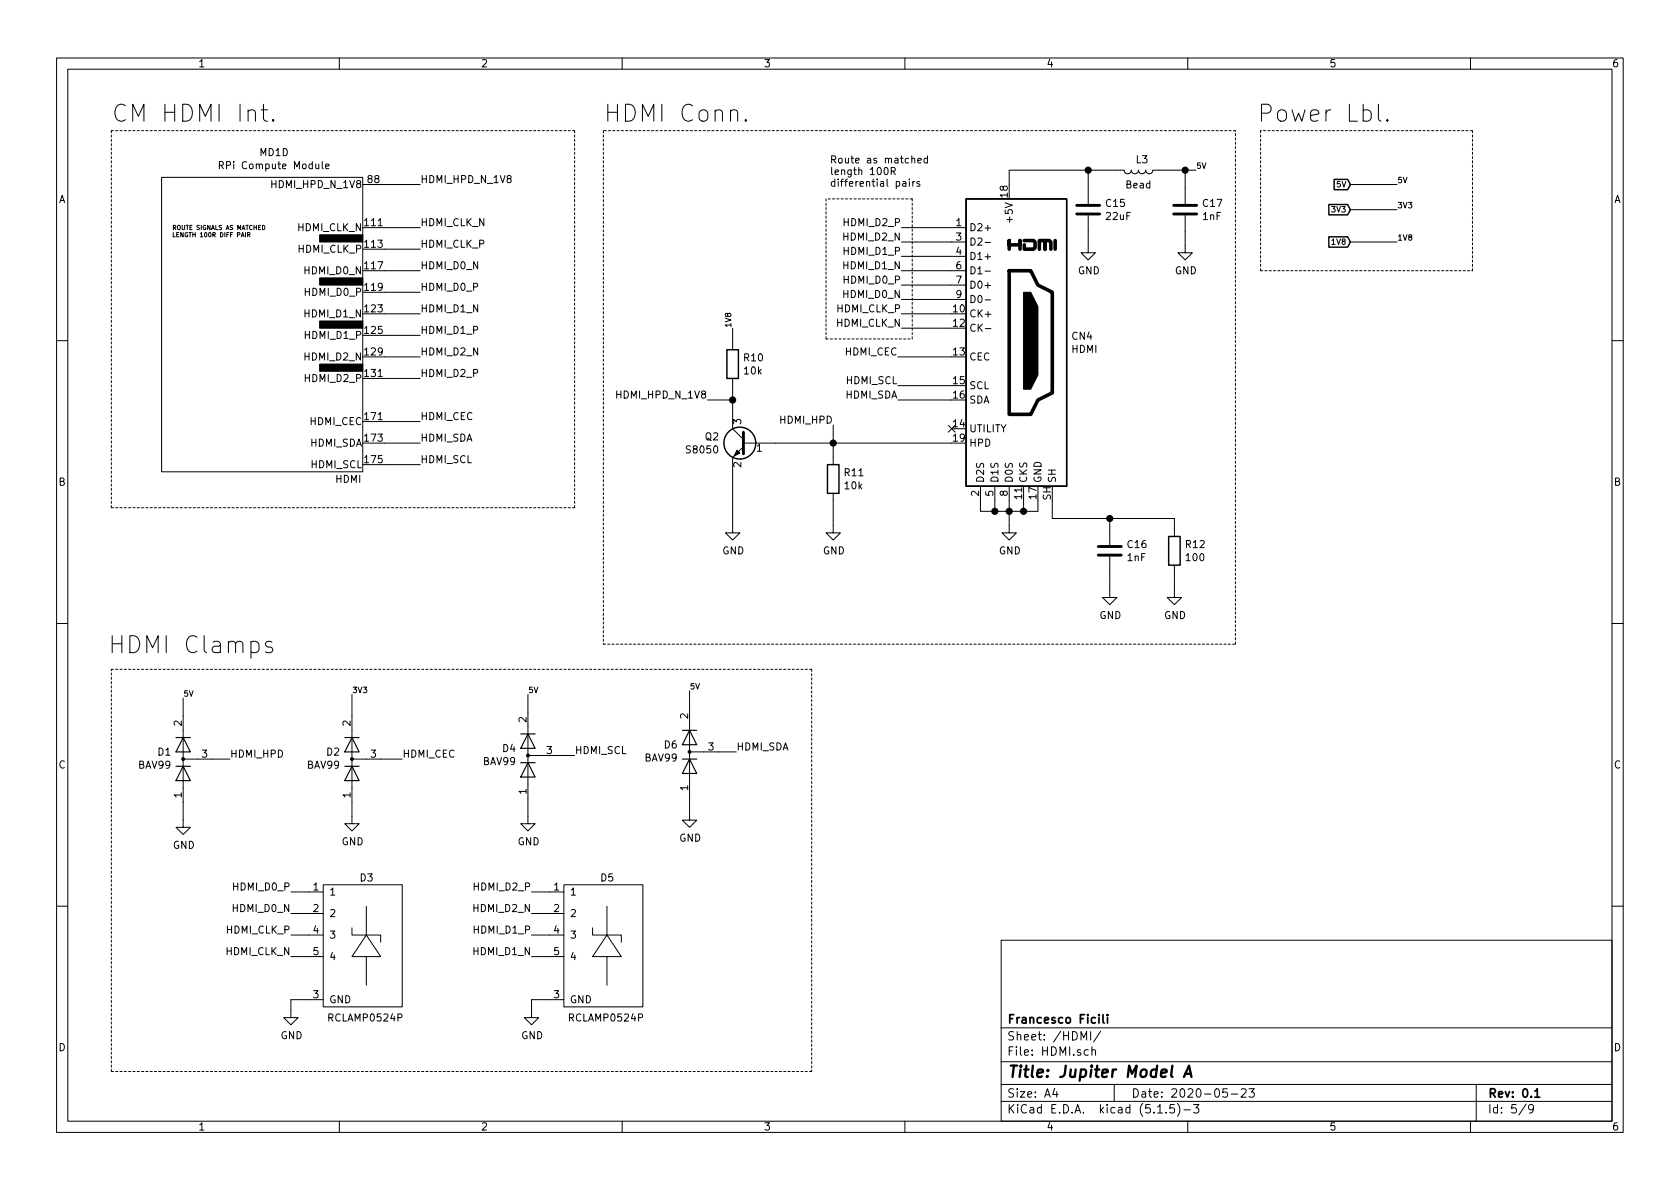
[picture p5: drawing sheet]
<svg xmlns="http://www.w3.org/2000/svg" width="297mm" height="210mm" viewBox="0 0 297 210" stroke-linecap="round" stroke-linejoin="round" font-family="sans-serif">
<g fill="none" stroke="#000" stroke-width=".18">
<path d="M10 10.3h277v189.9h-277zM12 12.2h273v186.1h-273zM46.2 19.4h1.1M46.6 18.4v2.6l.1 .3 .6 .1M60 10.3v1.9M110 10.3v1.9M160 10.3v1.9M210 10.3v1.9M243.7 18.4v2.6l.2 .3 .2 .1M260 10.3v1.9M28.6 31.4h35.5v52h-35.5zM38.8 29.2l.6-.1v-.4l-.1-.1h-.5v1.2"/>
<path d="M39.1 29.2l.4 .6M48.3 21.2l.1 .1-.1 .1-.1-.1 .1-.1v.2M57 28.6v1.1l.1 .1M57.6 29.4l.6-.1-.1-.2-.3-.1-.2 .2v.6h.5M64.1 32.6h10.2M131.9 21.2l.1 .1-.1 .1-.2-.1 .2-.1v.2M156.4 29.7l.2-.1a.69 .69 0 0 1 .4 .6 .69 .69 0 0 1-.4 .7l-.2-.1-.1-.4zM157.6 30.3l.6-.1v-.5l-.1-.1h-.5v1.3M157.9 30.3l.4 .6M159.6 32.2h.5l.1 .7M160.2 32.4l-.5 .1-.1 .1 .1 .3h.5M160.8 31.7v.1"/>
<path d="M160.8 32.1v.8M161.2 28.1l.2-.1h.3v.8M161.4 32.1v.8M161.7 32.1l-.2 .1-.1 .1M162.3 28.4l.6-.1-.1-.3h-.3l-.2 .2 .1 .6h.4M162.6 32.2l-.3-.1-.2 .2 .1 .2 .4 .1v.3h-.5M164 28h-.4l-.2 .2 .1 .6h.5M164 27.6v1.2M192.4 38.1v6.6h1.3l-1.3 1.3-1.3-1.3h1.3M192.4 30.1v6M209.5 38.1v6.6h1.3l-1.3 1.3-1.2-1.3h1.2M209.5 30.1v6"/>
<path d="M211.5 30.1h-7.7a.63 .63 0 0 1-.6 .6 .63 .63 0 0 1-.6-.6 .63 .63 0 0 1-.7 .6 .63 .63 0 0 1-.6-.6 .63 .63 0 0 1-.6 .6 .63 .63 0 0 1-.7-.6 .63 .63 0 0 1-.6 .6 .63 .63 0 0 1-.6-.6h-20.4v2.5M238.8 32.6h8.2M238.8 37.1h8.2M245.3 21.2l.1 .1-.1 .1-.1-.1 .1-.1v.2M30.6 41.1v.8h.4M43.8 41.5h.3l.1-.3-.4-.1v.8M43.9 41.5l.3 .4M64.1 40.3h10.2M64.1 47.9h10.2M64.1 44.1h10.2M64.1 55.5h10.2M64.1 59.3h10.2"/>
<path d="M64.1 51.7h10.2M129.5 58v3.8M159.4 40.3h11.4M159.4 42.8h11.4M159.4 45.3h11.4M159.4 47.9h11.4M159.4 50.4h11.4M159.4 53h11.4M159.4 55.5h8.9M159.4 58h8.9M174.2 42.9h.9M174.2 47.9h.9"/>
<path d="M174.2 53h.9M174.2 58.1h1M238.8 42.8h8.2M10 60.2h2M64.1 78.4h10.2M64.1 66.9h10.2M64.1 74.5h10.2M64.1 63.1h10.2M125.1 70.7h4.4M129.5 66.9v8.9l1.9 1.9M131.4 79l-1.9 1.9v13.3h1.3l-1.3 1.3-1.2-1.3h1.2M131.4 78.4h36.9"/>
<path d="M147.3 75.2v7M158.7 63.1h9.6M158.7 70.7h9.6M158.7 68.2h9.6M167.7 75.2l1.2 1.2M168.9 75.2l-1.2 1.2M285 60.2h2M64.1 82.2h10.2M147.3 87.2v7h1.3l-1.3 1.3-1.3-1.3h1.3M173.4 86v4.4h10.1v-1.9M175.9 86v4.4M178.4 86v8.2h1.3l-1.3 1.3-1.2-1.3h1.2"/>
<path d="M181 88.5v1.9M186.1 88.5v3.2h21.5v3.2M196.2 98.4v7.3h1.3l-1.3 1.2-1.3-1.2h1.3M196.2 91.7v4.7M207.6 99.9v5.8h1.3l-1.3 1.2-1.2-1.2h1.2M10 110.3h2M48.1 113.6l-.3-.2h-.4l-.3 .2-.2 .2 .2 .5 1 .2 .1 .3-.1 .5-.3 .1h-.6l-.3-.1M285 110.3h2M32.4 123.4v22.9h1.3l-1.3 1.3-1.3-1.3h1.3M32.4 134.2h8.2M62.2 122.8v22.9h1.3l-1.3 1.2-1.2-1.2h1.2M62.2 134.2h8.9"/>
<path d="M93.3 122.8v22.9h1.3l-1.3 1.2-1.2-1.2h1.2M93.3 133.6h8.3M121.9 122.2v22.8h1.3l-1.3 1.3-1.3-1.3h1.3M121.9 133h8.3M51.4 157.7h5.7M57.1 156.5h14v21.5h-14zM94 157.7h5.7M99.7 156.5h14v21.5h-14zM10 160.2h2M51.4 161.5h5.7M51.4 165.3h5.7M51.4 169.2h5.7"/>
<path d="M57.1 176.8h-5.7v3.2h1.3l-1.3 1.2-1.2-1.2h1.2M62.2 164.1v1.2h2.6M64.8 165.3h2.5v1.3M64.8 169.2h2.5l-2.5-3.9-2.6 3.9h2.6v5M64.8 160.3v5M94 161.5h5.7M94 165.3h5.7M94 169.2h5.7M99.7 176.8h-5.7v3.2h1.2l-1.2 1.2-1.3-1.2h1.3M104.8 164.1v1.2h2.5M107.3 165.3h2.6v1.3M107.3 169.2h2.6l-2.6-3.9-2.5 3.9h2.5v5"/>
<path d="M107.3 160.3v5M177 166.3h108v32h-108zM285 160.2h2M60 198.3v1.9M110 198.3v1.9M160 198.3v1.9M177 194.8h108M177 191.8h108M177 187.8h108M177 181.8h108M186.5 192.5l-.4 1h1M186.8 193v1"/>
<path d="M191.1 183.9v-1.5l.5 1.1 .5-1.1v1.5M192.4 185.7l-.4-.1-.3 .3 .1 .6 .2 .1 .4-.1M192.8 182.4v1.5M193.1 185.7a.37 .37 0 0 1 .6 .1v.8M193.1 185.1v1.5M194.6 182.3l-1.3 2M197 191.8v3M204.7 196.8h.8M206.2 196.7v.1M207.6 195.3h-.7l-.1 .7 .2-.1 .5 .1 .2 .2-.1 .5-.2 .1-.6-.1M208.2 195.1a1.71 1.71 0 0 1 0 2.3M209.3 196.3h1.2"/>
<path d="M210 198.3v1.9M211 195.3h1l-.5 .6 .4 .1v.7l-.2 .1-.7-.1M217 192.5h-.7l-.1 .7 .2-.1 .5 .1 .1 .2v.5l-.2 .1-.6-.1M217.7 193.5h1.1M219.5 192.7l.2-.2h.3l.3 .2v.3v.2l-.9 .8h.9M220.8 192.5h1l-.5 .6 .4 .1v.7l-.2 .1-.7-.1M260 198.3v1.9M261 191.8v6.5M269.8 195.2l-1.2 2M271.1 196l-.3 .3-.4-.1-.1-.2v-.4l.1-.2 .4-.1 .2 .2a1.19 1.19 0 0 1-.2 1.2l-.4 .1"/>
</g>
<path d="M194.3 179.4v.2M195 179.4v1.3l.2 .2M195.8 179.4v.2M195.8 179.9v1M271.4 193l.4-.5v1.5M271.4 194h.8" fill="none" stroke="#000" stroke-width=".3"/>
<path d="M209.3 190.4l.9-2 .5 2M209.6 189.9h.9" fill="none" stroke="#000" stroke-width=".41"/>
<g fill="#000" stroke="#000" stroke-width=".18">
<path d="M56.5 56.8h7.6v1.2h-7.6zM56.5 49.1h7.6v1.3h-7.6zM56.5 41.5h7.6v1.3h-7.6zM181 51.7h1.2l1.3 2.5v12.1l-1.3 2.5h-1.2zM56.5 64.4h7.6v1.3h-7.6zM130.3 79.6l.5 .5-1 .5z"/>
<circle cx="32.4" cy="134.2" r=".25"/>
<circle cx="62.2" cy="134.2" r=".25"/>
<circle cx="93.3" cy="133.6" r=".25"/>
<circle cx="121.9" cy="133" r=".25"/>
</g>
<g fill="none" stroke="#000" stroke-width=".2">
<path d="M31.1 135.5h2.6M31.1 130.4h2.6M32.4 135.5l1.3 2.5h-2.6zM32.4 130.4l1.3 2.6h-2.6zM61 135.5h2.5M61 130.4h2.5M62.2 135.5l1.3 2.5h-2.5zM62.2 130.4l1.3 2.6h-2.5zM92.1 134.9h2.5M92.1 129.8h2.5M93.3 134.9l1.3 2.5h-2.5zM93.3 129.8l1.3 2.5h-2.5z"/>
<path d="M120.6 134.2h2.6M120.6 129.2h2.6M121.9 134.2l1.3 2.6h-2.6zM121.9 129.2l1.3 2.5h-2.6z"/>
</g>
<path d="M190.4 37.8h4M190.4 36.3h4M207.5 37.8h4.1M207.5 36.3h4.1M131.4 76.4v3.9M194.2 98.2h4M194.2 96.6h4" fill="none" stroke="#000" stroke-width=".51"/>
<g fill="none" stroke="#000" stroke-width=".25">
<path d="M170.8 35.2h17.8v50.8h-17.8zM234.9 36.2h3.4l.5 .9-.5 .9h-3.4zM235.9 31.7h2.4l.5 .9-.5 .9h-2.4zM234.9 41.9h3.4l.5 .9-.5 .9h-3.4zM128.5 61.8h2.1v5.1h-2.1zM146.3 82.2h2v5h-2zM206.6 94.9h2.1v5h-2.1z"/>
<circle cx="130.8" cy="78.4" r="2.82"/>
</g>
<path d="M178.4 44.1v-1.6v.8h1.9v-.8v1.6M178.4 47.9h3.8l1.3 2.5 2.6 1.3v17.8l-2.6 1.2-1.3 2.6h-3.8zM181.1 42.5h1.7l.2 .3v1l-.2 .3h-1.7v-.8M183.8 44.1v-1.6h1v1.6v-1.6h.7l.3 .3v1.3M186.6 42.5v1.6" fill="none" stroke="#000" stroke-width=".63"/>
<g fill="none" stroke="#000" stroke-width=".18" stroke-dasharray=".4 .4">
<path d="M19.7 23.1v66.7M101.6 23.1h-81.9M106.7 23.1v90.8M146 35.2v24.7M161.3 35.2h-15.3M218.4 23.1h-111.7M222.9 23.1v24.8M260.3 23.1h-37.4M146 59.9h15.3M161.3 59.9v-24.7M222.9 47.9h37.4M260.3 47.9v-24.8"/>
<path d="M19.7 89.8h81.9M101.6 89.8v-66.7M19.7 118.4h123.8M106.7 113.9h111.7M143.5 118.4v71.1M218.4 113.9v-90.8M19.7 189.5h123.8M19.7 189.5v-71.1"/>
</g>
<g fill="#000" stroke="#000" stroke-width=".25">
<circle cx="192.4" cy="30.1" r=".51"/>
<circle cx="209.6" cy="30.1" r=".51"/>
<circle cx="129.5" cy="70.7" r=".51"/>
<circle cx="147.3" cy="78.4" r=".51"/>
<circle cx="175.9" cy="90.4" r=".51"/>
<circle cx="178.4" cy="90.4" r=".51"/>
<circle cx="181" cy="90.4" r=".51"/>
<circle cx="196.2" cy="91.7" r=".51"/>
</g>
<g font-size="4.2">
<text x="19.7" y="21.6">CM HDMI Int.</text>
<text x="106.7" y="21.6">HDMI Conn.</text>
<text x="222.2" y="21.6">Power Lbl.</text>
<text x="19" y="115.6">HDMI Clamps</text>
</g>
<text font-size="2.8" x="178" y="190.5">Title: Jupiter Model A</text>
<g font-size="2.1">
<text x="178" y="184">Sheet: /HDMI/</text>
<text x="178" y="181">Francesco Ficili</text>
<text x="178" y="186.7">File: HDMI.sch</text>
<text x="178" y="196.9">KiCad E.D.A. kicad (5.1.5)-3</text>
<text x="178" y="194.1">Size: A4</text>
<text x="200" y="194.1">Date: 2020-05-23</text>
<text x="263" y="194.1">Rev: 0.1</text>
<text x="263" y="196.9">Id: 5/9</text>
</g>
<g font-size="1.8">
<text x="35" y="11.9">1</text>
<text x="85" y="11.9">2</text>
<text x="135" y="11.9">3</text>
<text x="185" y="11.9">4</text>
<text x="235" y="11.9">5</text>
<text x="285" y="11.9">6</text>
<text x="39.6" y="29.9">RPi Compute Module</text>
<text x="46" y="27.6">MD1D</text>
<text x="146.7" y="28.9">Route as matched</text>
<text x="200.9" y="28.9">L3</text>
<text x="10.4" y="35.9">A</text>
<text x="48.5" y="33.3">HDMI_HPD_N_1V8</text>
<text x="65.1" y="32.4">88</text>
<text x="74.3" y="32.4">HDMI_HPD_N_1V8</text>
<text x="146.7" y="31">length 100R</text>
<text x="146.7" y="33">differential pairs</text>
<text x="178.2" y="34.9" transform="rotate(-90 178.2 34.9)">18</text>
<text x="199.1" y="33.3">Bead</text>
<text x="285.4" y="35.9">A</text>
<text x="52.7" y="40.9">HDMI_CLK_N</text>
<text x="64.6" y="40">111</text>
<text x="74.3" y="40">HDMI_CLK_N</text>
<text x="149.5" y="40">HDMI_D2_P</text>
<text x="169.1" y="40">1</text>
<text x="171.3" y="40.9">D2+</text>
<text x="179.1" y="38.9" transform="rotate(-90 179.1 38.9)">+5V</text>
<text x="195.6" y="36.6">C15</text>
<text x="195.7" y="38.9">22uF</text>
<text x="212.7" y="38.9">1nF</text>
<text x="212.8" y="36.6">C17</text>
<text x="52.8" y="44.7">HDMI_CLK_P</text>
<text x="64.6" y="43.8">113</text>
<text x="64.6" y="47.6">117</text>
<text x="74.3" y="47.6">HDMI_D0_N</text>
<text x="74.3" y="43.8">HDMI_CLK_P</text>
<text x="149.4" y="47.6">HDMI_D1_N</text>
<text x="149.4" y="42.5">HDMI_D2_N</text>
<text x="149.5" y="45.1">HDMI_D1_P</text>
<text x="169.1" y="42.5">3</text>
<text x="169.1" y="45.1">4</text>
<text x="169.1" y="47.6">6</text>
<text x="171.3" y="43.4">D2-</text>
<text x="171.3" y="46">D1+</text>
<text x="54.1" y="48.5">HDMI_D0_N</text>
<text x="54.2" y="52.3">HDMI_D0_P</text>
<text x="64.6" y="51.4">119</text>
<text x="74.3" y="51.4">HDMI_D0_P</text>
<text x="149.4" y="52.7">HDMI_D0_N</text>
<text x="149.5" y="50.2">HDMI_D0_P</text>
<text x="169.1" y="50.2">7</text>
<text x="169.1" y="52.7">9</text>
<text x="171.3" y="48.5">D1-</text>
<text x="171.3" y="51">D0+</text>
<text x="171.3" y="53.6">D0-</text>
<text x="190.6" y="48.5">GND</text>
<text x="207.7" y="48.5">GND</text>
<text x="54.1" y="56.1">HDMI_D1_N</text>
<text x="54.2" y="59.9">HDMI_D1_P</text>
<text x="64.6" y="55.2">123</text>
<text x="64.6" y="59">125</text>
<text x="74.3" y="59">HDMI_D1_P</text>
<text x="74.3" y="55.2">HDMI_D1_N</text>
<text x="148" y="57.8">HDMI_CLK_N</text>
<text x="148.1" y="55.2">HDMI_CLK_P</text>
<text x="168.6" y="55.2">10</text>
<text x="168.6" y="57.8">12</text>
<text x="171.3" y="56.1">CK+</text>
<text x="171.3" y="58.7">CK-</text>
<text x="54.1" y="63.7">HDMI_D2_N</text>
<text x="64.6" y="62.9">129</text>
<text x="74.3" y="62.9">HDMI_D2_N</text>
<text x="131.6" y="63.9">R10</text>
<text x="149.5" y="62.9">HDMI_CEC</text>
<text x="168.6" y="62.9">13</text>
<text x="171.3" y="63.7">CEC</text>
<text x="189.5" y="62.4">HDMI</text>
<text x="189.6" y="60.1">CN4</text>
<text x="54.2" y="67.6">HDMI_D2_P</text>
<text x="64.6" y="66.7">131</text>
<text x="74.3" y="66.7">HDMI_D2_P</text>
<text x="109.5" y="70.5">HDMI_HPD_N_1V8</text>
<text x="131.6" y="66.2">10k</text>
<text x="149.5" y="70.5">HDMI_SDA</text>
<text x="149.7" y="67.9">HDMI_SCL</text>
<text x="168.6" y="67.9">15</text>
<text x="168.6" y="70.5">16</text>
<text x="171.3" y="68.8">SCL</text>
<text x="171.3" y="71.4">SDA</text>
<text x="54.9" y="75.2">HDMI_CEC</text>
<text x="64.6" y="74.3">171</text>
<text x="74.3" y="74.3">HDMI_CEC</text>
<text x="124.7" y="77.9">Q2</text>
<text x="131.1" y="75" transform="rotate(-90 131.1 75)">3</text>
<text x="138.1" y="74.9">HDMI_HPD</text>
<text x="168.6" y="75.6">14</text>
<text x="171.3" y="76.4">UTILITY</text>
<text x="54.9" y="79">HDMI_SDA</text>
<text x="55.1" y="82.8">HDMI_SCL</text>
<text x="64.6" y="78.1">173</text>
<text x="64.6" y="81.9">175</text>
<text x="74.3" y="78.1">HDMI_SDA</text>
<text x="74.3" y="81.9">HDMI_SCL</text>
<text x="121.6" y="80.2">S8050</text>
<text x="131.1" y="82.6" transform="rotate(-90 131.1 82.6)">2</text>
<text x="133.8" y="79.9">1</text>
<text x="168.6" y="78.1">19</text>
<text x="171.3" y="79">HPD</text>
<text x="10.4" y="85.9">B</text>
<text x="59.3" y="85.4">HDMI</text>
<text x="149.4" y="84.2">R11</text>
<text x="149.4" y="86.5">10k</text>
<text x="173.1" y="87.7" transform="rotate(-90 173.1 87.7)">2</text>
<text x="174" y="85.5" transform="rotate(-90 174 85.5)">D2S</text>
<text x="175.6" y="87.7" transform="rotate(-90 175.6 87.7)">5</text>
<text x="176.5" y="85.5" transform="rotate(-90 176.5 85.5)">D1S</text>
<text x="178.2" y="87.7" transform="rotate(-90 178.2 87.7)">8</text>
<text x="179.1" y="85.5" transform="rotate(-90 179.1 85.5)">D0S</text>
<text x="180.7" y="88.2" transform="rotate(-90 180.7 88.2)">11</text>
<text x="181.6" y="85.5" transform="rotate(-90 181.6 85.5)">CKS</text>
<text x="183.3" y="88.2" transform="rotate(-90 183.3 88.2)">17</text>
<text x="184.1" y="85.5" transform="rotate(-90 184.1 85.5)">GND</text>
<text x="185.8" y="88.5" transform="rotate(-90 185.8 88.5)">SH</text>
<text x="186.7" y="85.5" transform="rotate(-90 186.7 85.5)">SH</text>
<text x="285.4" y="85.9">B</text>
<text x="127.7" y="98">GND</text>
<text x="145.5" y="98">GND</text>
<text x="176.6" y="98">GND</text>
<text x="199.4" y="99.2">1nF</text>
<text x="199.4" y="96.9">C16</text>
<text x="209.7" y="96.9">R12</text>
<text x="209.8" y="99.2">100</text>
<text x="194.4" y="109.5">GND</text>
<text x="205.8" y="109.5">GND</text>
<text x="32.1" y="128.4" transform="rotate(-90 32.1 128.4)">2</text>
<text x="62" y="128.4" transform="rotate(-90 62 128.4)">2</text>
<text x="93.1" y="127.7" transform="rotate(-90 93.1 127.7)">2</text>
<text x="121.7" y="127.1" transform="rotate(-90 121.7 127.1)">2</text>
<text x="10.4" y="135.9">C</text>
<text x="24.5" y="135.9">BAV99</text>
<text x="27.9" y="133.6">D1</text>
<text x="35.7" y="134">3</text>
<text x="40.6" y="134">HDMI_HPD</text>
<text x="54.4" y="135.9">BAV99</text>
<text x="57.8" y="133.6">D2</text>
<text x="65.6" y="134">3</text>
<text x="71.1" y="134">HDMI_CEC</text>
<text x="85.5" y="135.3">BAV99</text>
<text x="88.9" y="133">D4</text>
<text x="96.7" y="133.3">3</text>
<text x="101.6" y="133.3">HDMI_SCL</text>
<text x="114" y="134.7">BAV99</text>
<text x="117.5" y="132.4">D6</text>
<text x="125.2" y="132.7">3</text>
<text x="130.2" y="132.7">HDMI_SDA</text>
<text x="285.4" y="135.9">C</text>
<text x="32.1" y="141.1" transform="rotate(-90 32.1 141.1)">1</text>
<text x="62" y="141.1" transform="rotate(-90 62 141.1)">1</text>
<text x="93.1" y="140.4" transform="rotate(-90 93.1 140.4)">1</text>
<text x="121.7" y="139.8" transform="rotate(-90 121.7 139.8)">1</text>
<text x="60.4" y="149.5">GND</text>
<text x="91.5" y="149.5">GND</text>
<text x="120.1" y="148.8">GND</text>
<text x="30.6" y="150.1">GND</text>
<text x="63.7" y="155.9">D3</text>
<text x="106.2" y="155.9">D5</text>
<text x="41.4" y="161.3">HDMI_D0_N</text>
<text x="41.5" y="157.5">HDMI_D0_P</text>
<text x="55.4" y="157.5">1</text>
<text x="55.4" y="161.3">2</text>
<text x="58.2" y="158.4">1</text>
<text x="83.9" y="161.3">HDMI_D2_N</text>
<text x="84" y="157.5">HDMI_D2_P</text>
<text x="97.9" y="157.5">1</text>
<text x="97.9" y="161.3">2</text>
<text x="100.7" y="158.4">1</text>
<text x="40.1" y="165.1">HDMI_CLK_P</text>
<text x="55.4" y="165.1">4</text>
<text x="58.2" y="162.2">2</text>
<text x="58.2" y="166">3</text>
<text x="84" y="165.1">HDMI_D1_P</text>
<text x="97.9" y="165.1">4</text>
<text x="100.7" y="162.2">2</text>
<text x="100.7" y="166">3</text>
<text x="40" y="168.9">HDMI_CLK_N</text>
<text x="55.4" y="168.9">5</text>
<text x="58.2" y="169.8">4</text>
<text x="83.9" y="168.9">HDMI_D1_N</text>
<text x="97.9" y="168.9">5</text>
<text x="100.7" y="169.8">4</text>
<text x="55.4" y="176.5">3</text>
<text x="58.2" y="177.4">GND</text>
<text x="97.9" y="176.5">3</text>
<text x="100.7" y="177.4">GND</text>
<text x="10.4" y="185.9">D</text>
<text x="49.6" y="183.8">GND</text>
<text x="58.3" y="180.6">RCLAMP0524P</text>
<text x="92.2" y="183.8">GND</text>
<text x="100.8" y="180.6">RCLAMP0524P</text>
<text x="285.4" y="185.9">D</text>
<text x="35" y="199.9">1</text>
<text x="85" y="199.9">2</text>
<text x="135" y="199.9">3</text>
<text x="185" y="199.9">4</text>
<text x="235" y="199.9">5</text>
<text x="285" y="199.9">6</text>
</g>
<g font-size="1.4">
<text x="211.5" y="29.8">5V</text>
<text x="236.4" y="33.1">5V</text>
<text x="247" y="32.4">5V</text>
<text x="235.7" y="37.6">3V3</text>
<text x="247" y="36.8">3V3</text>
<text x="235.7" y="43.3">1V8</text>
<text x="247" y="42.5">1V8</text>
<text x="129.3" y="58" transform="rotate(-90 129.3 58)">1V8</text>
<text x="32.4" y="123.2">5V</text>
<text x="62.2" y="122.5">3V3</text>
<text x="93.3" y="122.5">5V</text>
<text x="121.9" y="121.9">5V</text>
</g>
<g font-size="1.1">
<text x="30.7" y="40.7">ROUTE SIGNALS AS MATCHED</text>
<text x="31.1" y="41.9">LENGTH 100R DIFF PAIR</text>
</g>
</svg>
